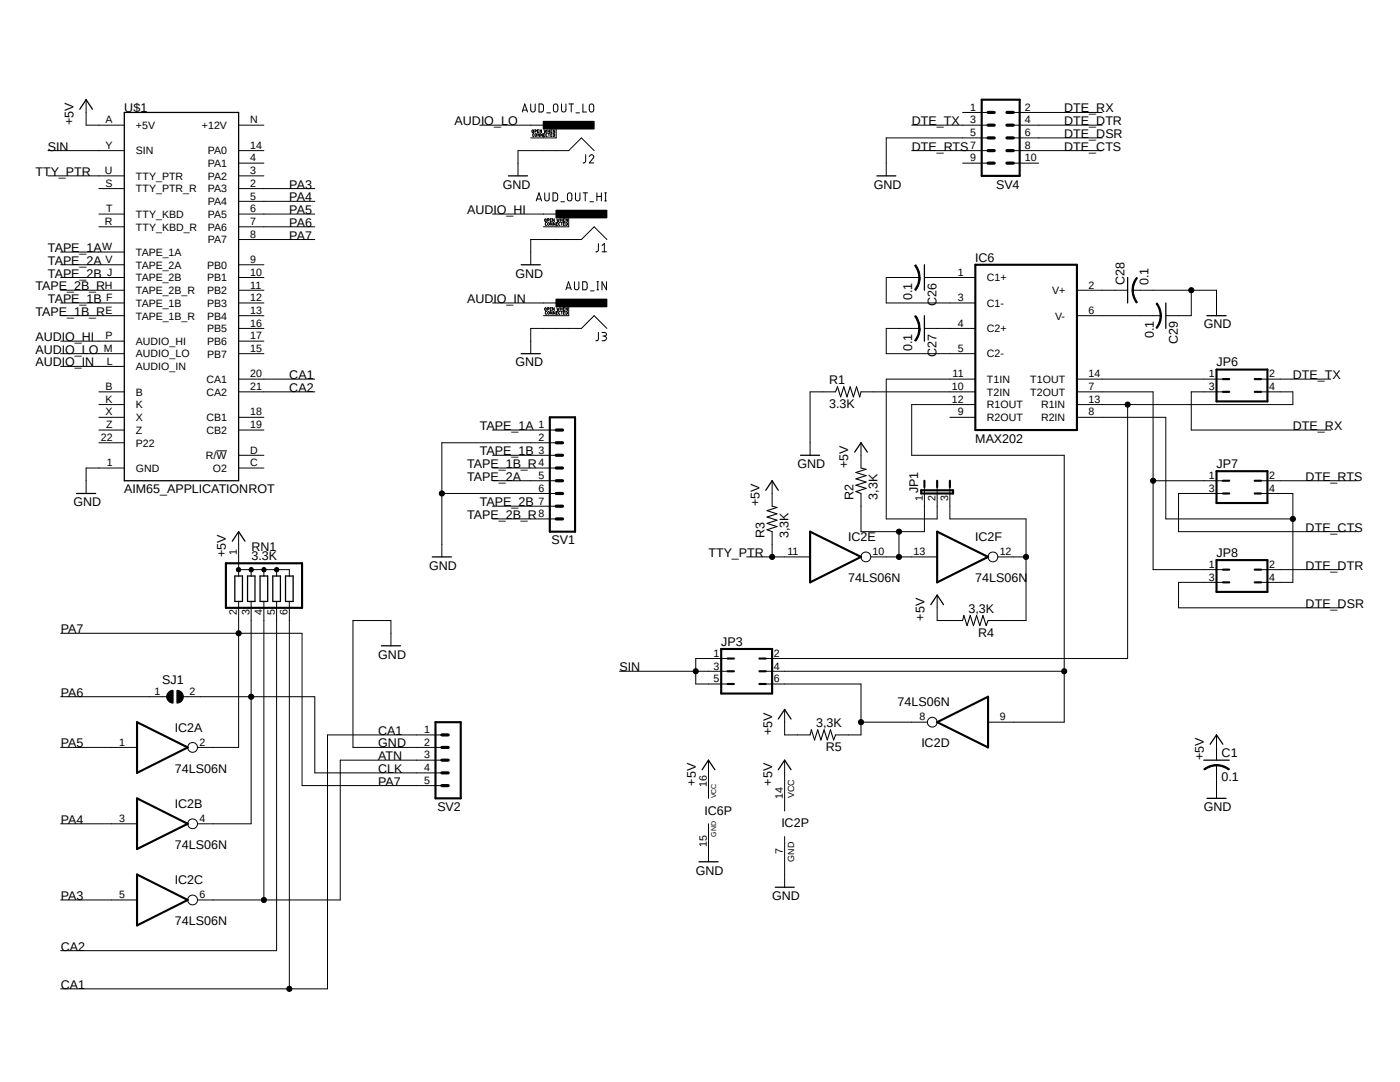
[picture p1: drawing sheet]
<svg xmlns="http://www.w3.org/2000/svg" width="279mm" height="216mm" viewBox="0 0 279 216" stroke-linecap="round" stroke-linejoin="round" font-family="sans-serif">
<path d="M6.4 17.5l266.6 180.9M273 17.5l-266.6 180.9" fill="none" stroke="#fff" stroke-width=".2"/>
<g fill="none" stroke="#000" stroke-width=".2">
<path d="M17.2 19.9v5.1h7.6M9.6 30.1h15.2M9.6 35.1h15.2M19.7 37.6h5.1M47.6 32.6h5.1M47.6 30.1h5.1M47.6 35.1h5.1M47.6 37.6h15.2M47.6 25h5.1M95.8 25h12.7M104.2 22.4l.5-1.7 .6 1.7M104.4 22h.8"/>
<path d="M105.9 20.7v1.2a.45 .45 0 0 0 .5 .5 .45 .45 0 0 0 .4-.5v-1.2M106.2 26h.3l-.1 .5-.2-.2zM106.6 26.7h-.3v.5h.3M106.8 26.2h.2l.1-.2-.3-.1v.6M106.8 26.7h.2l.1 .1-.1 .4h-.2zM107.1 39.7h.8M107.3 26.2h.2M107.5 25.9h-.2v.6h.2M107.6 20.7l.6 .1a1.3 1.3 0 0 1 .2 1.3l-.2 .2-.6 .1zM107.7 26.7v.5l-.3-.5v.5M108.1 25.9v.6l-.3-.6v.6M108.2 26.7v.5l-.3-.5v.5"/>
<path d="M108.4 24.2h10.2v1.5h-10.2zM108.5 26.9h.2M108.6 25.9l.1 .6 .1-.4 .2 .4 .1-.6M108.7 38.5l.1 1.4a.46 .46 0 0 0 .5 .2 .46 .46 0 0 0 .3-.4v-1.2M108.8 26.7h-.3v.5h.3M109.1 22.5h.8M109.2 26.7l-.2 .1v.4h.2M109.3 26.2h.3M109.3 25.9v.6M109.4 26.7h.3M109.6 26.7v.5M109.6 25.9v.6"/>
<path d="M109.9 26.2h.2M109.9 26.9h.2M110.2 25.9h-.3v.6h.3M110.2 26.7h-.3v.5h.3M110.4 38.5h.6l.2 .2 .1 1-.3 .3-.6 .1zM110.4 26.7l.3 .1v.4h-.3zM110.5 21a.46 .46 0 0 1 .5-.2 .46 .46 0 0 1 .3 .4v.9a.43 .43 0 0 1-.6 .2 .43 .43 0 0 1-.3-.4zM110.7 25.9v.6l-.3-.6v.6M111 25v2.5h-5.1M112.1 20.7v1.2a.45 .45 0 0 0 .4 .5 .45 .45 0 0 0 .4-.5v-1.2M113.3 38.7a.46 .46 0 0 1 .5-.2 .46 .46 0 0 1 .3 .4v1a.46 .46 0 0 1-.5 .2 .46 .46 0 0 1-.4-.4zM113.5 20.7h1"/>
<path d="M114 20.7v1.7M114.9 38.5v1.4a.46 .46 0 0 0 .5 .2 .46 .46 0 0 0 .3-.4v-1.2M114.9 22.5h.8M116.3 20.7v1.7h.8M116.4 38.5h.9M116.8 38.5v1.6M116.9 30.9l-.1 1.4-.4 .2M117.6 31.2a.44 .44 0 0 1 .6-.3 .44 .44 0 0 1 .2 .7l-.8 .9h.9M117.8 20.8h.5a1.3 1.3 0 0 1 .1 1.3 .46 .46 0 0 1-.5 .2 .46 .46 0 0 1-.3-.4v-.7zM118.6 30.1l-2.6-2.6-2.5 2.6h-10.1v5M119.1 38.5v1.6M119.1 39.2h.9"/>
<path d="M120 38.5v1.6M120.7 38.5h.3M120.9 38.5v1.6M181.9 30.1h15.3M181.9 25h15.3M192.1 32.6h5.1M192.1 22.4h5.1M197.2 27.5h-20.3v7.6M202.2 32.6h5.1M202.2 30.1h17.8M202.2 25h17.8M202.2 27.5h17.8"/>
<path d="M202.2 22.4h17.8M12.1 52.8h12.7M12.1 55.4h12.7M12.1 57.9h12.7M12.1 50.3h12.7M19.7 42.7h5.1M19.7 45.3h5.1M47.6 40.2h15.2M47.6 42.7h15.2M47.6 45.3h15.2M47.6 47.8h15.2M47.6 52.8h5.1"/>
<path d="M47.6 55.4h5.1M47.6 57.9h5.1M98.3 42.7h12.7M107 40.1l.6-1.6 .5 1.6M108.8 43.7h.2l-.1 .5-.2-.1zM109.1 44.4l-.3 .1 .1 .4 .2 .1M109.3 43.9h.2l.1-.1-.3-.2v.6M109.3 44.4h.2l.1 .2-.1 .4-.2-.1zM109.8 43.9h.2M110.1 43.6h-.3v.6h.3M110.2 44.4v.6l-.3-.6v.6M110.6 43.6v.6l-.3-.6v.6"/>
<path d="M110.8 44.4v.6l-.4-.6v.6M111 42h10.1v1.5h-10.1zM111 59.7h10.1v1.5h-10.1zM111 44.7h.3M111.1 43.6l.2 .6 .1-.4 .1 .4 .1-.6M111.3 44.4h-.3v.6h.3M111.8 44.4l-.3 .1v.4l.3 .1M111.9 43.9h.3M111.9 43.6v.6M111.9 40.3h.7M111.9 44.4h.3M112.1 44.4v.6"/>
<path d="M112.2 43.6v.6M112.4 43.9h.2M112.4 44.7h.2M112.7 43.6h-.3v.6h.3M112.7 44.4h-.3v.6h.3M112.9 44.4l.3 .1v.4l-.3 .1zM112.9 57.8l.6-1.6 .5 1.6M113.1 57.4h.8M113.2 43.6v.6l-.3-.6v.6M113.5 42.7v2.6h-5M114.6 56.2l.1 1.4a.46 .46 0 0 0 .5 .2 .46 .46 0 0 0 .3-.4v-1.2M116.3 56.2l.7 .1a1.25 1.25 0 0 1 0 1.5h-.7z"/>
<path d="M117.7 40.3h.7M117.9 58h.7M119.1 56.2h.4M119.1 57.8h.4M119.3 56.2v1.6M119.4 48.6v1.3a.38 .38 0 0 1-.5 .3M120.1 50.2h.9M120.1 49l.5-.4v1.6M120.7 40.1h.3M121 56.2v1.6l-.9-1.6v1.6M121.1 47.8l-2.5-2.5-2.6 2.5h-10.1v5M182.5 53l.3-.2a4.3 4.3 0 0 1 .8 2.6h-.3a3.9 3.9 0 0 0-.8-2.4z"/>
<path d="M183.4 55.4h.2a4.2 4.2 0 0 1-.8 2.6l-.3-.2a3.8 3.8 0 0 0 .9-2.4zM183.5 55.4h-6.6v5.1h17.7M184.5 55.4h10.1M214.9 57.9h10.1M225.9 57.9h.3a3.9 3.9 0 0 0 .8 2.4l-.2 .2a4.3 4.3 0 0 1-.9-2.6zM226.1 57.9h16.7v5.1M226.8 55.4l.2 .1a4.1 4.1 0 0 0-.8 2.4h-.3a3.4 3.4 0 0 1 .9-2.5zM237.7 57.9v5.1h-5M12.1 60.5h12.7M12.1 63h12.7M12.1 68.1h12.7M12.1 70.6h12.7"/>
<path d="M12.1 73.1h12.7M19.7 78.2h5.1M47.6 60.5h5.1M47.6 63h5.1M47.6 65.5h5.1M47.6 68.1h5.1M47.6 70.6h5.1M47.6 75.6h15.2M47.6 78.2h15.2M98.3 60.5h12.7M108.8 61.5h.2l-.1 .4-.2-.1zM109.1 62.1l-.3 .2 .1 .4h.2"/>
<path d="M109.3 61.7h.2l.1-.2-.3-.1v.5M109.3 62.2l.2-.1 .1 .2-.1 .4-.2-.1zM109.8 61.6h.2M110.1 61.4h-.3v.5h.3M110.2 62.1v.6l-.3-.6v.6M110.6 61.4v.5l-.3-.5v.5M110.8 62.1v.6l-.4-.6v.6M111 62.4h.3M111.1 61.4l.2 .5 .1-.3 .1 .3 .1-.5M111.3 62.1h-.3v.6h.3M111.8 62.1l-.3 .2v.4h.3M111.9 61.4v.5"/>
<path d="M111.9 61.6h.3M111.9 62.1h.3M112.1 62.1v.6M112.2 61.4v.5M112.4 61.6h.2M112.4 62.4h.2M112.7 61.4h-.3v.5h.3M112.7 62.1h-.3v.6h.3M112.9 62.1l.3 .1v.5h-.3zM113.2 61.4v.5l-.3-.5v.5M113.5 60.5v2.5h-5M119.4 66.3v1.3a.38 .38 0 0 1-.5 .4"/>
<path d="M120.1 66.3h.6a.36 .36 0 0 1 .3 .4 .36 .36 0 0 1-.3 .4h-.4M120.6 67.1a.47 .47 0 0 1 .4 .4 .47 .47 0 0 1-.4 .5h-.5M121.1 65.5l-2.5-2.5-2.6 2.5h-10.1v5.1M166.8 78.2h-5.1v12.6M171.8 78.2h22.8M182.5 63.1l.3-.1a4 4 0 0 1 .8 2.5h-.3a4.1 4.1 0 0 0-.8-2.4zM183.4 65.5h.2a4 4 0 0 1-.8 2.6l-.3-.2a3.8 3.8 0 0 0 .9-2.4zM183.5 65.5h-6.6v5.1h17.7M184.5 65.5h10.1M194.6 75.6h-17.7v27.9h10.1v-6.3M214.9 63h16.7M214.9 75.6h29.2"/>
<path d="M214.9 78.2h15.2v35.5h14M230.7 60.6l.2-.1a4.3 4.3 0 0 1 .9 2.5h-.3a3.9 3.9 0 0 0-.8-2.4zM231.5 63h.3a3.4 3.4 0 0 1-.9 2.5l-.2-.1a4.1 4.1 0 0 0 .8-2.4zM244.1 78.2h-6.4v7.6h27.9M251.7 75.6h13.9M251.7 78.2h6.3v2.5h-43.1M19.7 83.3h5.1M19.7 85.8h5.1M19.7 80.7h5.1M19.7 88.3h5.1M24.8 93.4h-7.6v5.1M43.2 90h2.1"/>
<path d="M47.6 83.3h5.1M47.6 85.8h5.1M47.6 90.8h5.1M47.6 93.4h5.1M88.2 98.5h22.8M98.3 85.8h12.7M98.3 90.8h12.7M98.3 93.4h12.7M98.3 95.9h12.7M111 88.3h-22.8v22.8M154.1 95.9v5.1M171.8 88.3v5.1"/>
<path d="M184.5 97.2v8.9h-12.7v-7.6M189.6 83.3h5M189.6 97.2v6.3h15.2v20.3h-7.6M194.6 80.7h-12.7v10.1h30.5v53.3h-15.2M214.9 83.3h17.8v20.2h25.3M225 80.7v50.7h-72.2M230.1 95.9h14M244.1 98.5h-8.9v7.6h35.5M251.7 95.9h19M251.7 98.5h6.3v17.7h-6.3M47.3 113.4l.3-.2 .3 .2 .1 .3-.1 .3-.3 .1-.3-.1-.1-.3h.5h-.5zM47.6 113.7h10.1v1.2"/>
<path d="M47.6 106.1v8.8M49.8 113.4l.3-.2 .4 .2 .1 .3-.1 .3-.4 .1-.3-.1-.1-.3h.5h-.5zM50.1 113.7v1.2M52.4 113.4l.3-.2 .3 .2 .1 .3-.1 .3-.3 .1-.3-.1-.2-.3h.5h-.5zM52.7 113.7v1.2M54.9 113.4l.3-.2 .3 .2 .2 .3-.2 .3-.3 .1-.3-.1-.2-.3 .5-.1-.5 .1zM55.2 113.7v1.2M98.3 101h12.7M98.3 103.5h12.7M149 111.1h12.7M154.1 106.1v5M173.8 111.1h13.2"/>
<path d="M179.4 106.1v5M187 118.7v5.1h5.1M199.1 111.1h5.7M244.1 116.2h-8.9v5.1h32.9M251.7 113.7h16.4M12.1 126.4h48.2v30.4h27.9M12.1 139h21.2M33.7 138.1l.3-.2 .5-.1v2.5a1.25 1.25 0 0 1-1.1-.8 1.25 1.25 0 0 1 .3-1.4zM35.3 137.8a1.27 1.27 0 0 1 1.3 1.2 1.27 1.27 0 0 1-1.3 1.3zM36.6 139h26.2v15.2h25.4M47.6 120v29.1h-8.1M50.1 120v44.4h-10.6"/>
<path d="M52.7 120v59.6M55.2 120v69.7h-43.1M57.7 120v77.3M78 128.9v-5.1h-7.6v25.3h17.8M123.7 133.9h21.5M145.2 131.4h-6.3v5.1h6.3M152.8 133.9h59.6M152.8 136.5h19v10.1h-5M12.1 149.1h15.2M88.2 151.7h-20.3v27.9h-28.4M88.2 146.6h-22.8v50.7h-53.3M141.4 151.7v7.6"/>
<path d="M156.6 141.6v5h5.1M156.6 151.7v10.1M171.8 144.1h13.2M240.2 153.5a3.9 3.9 0 0 1 2.6-.9v.2a4.1 4.1 0 0 0-2.4 .8zM242.8 152.6a4 4 0 0 1 2.6 .9l-.2 .1a4.1 4.1 0 0 0-2.4-.8zM242.8 146.6v5.1M242.8 152.7v6.6M12.1 164.4h15.2M12.1 179.6h15.2M141.4 164.4v7.6M156.6 166.9v10.1"/>
<circle cx="237.7" cy="57.9" r=".51"/>
<circle cx="88.2" cy="98.5" r=".51"/>
<circle cx="225" cy="80.7" r=".51"/>
<circle cx="230.1" cy="95.9" r=".51"/>
<circle cx="154.1" cy="111.1" r=".51"/>
<circle cx="172.8" cy="111.1" r=".98"/>
<circle cx="179.4" cy="106.1" r=".51"/>
<circle cx="179.4" cy="111.1" r=".51"/>
<circle cx="198.2" cy="111.1" r=".98"/>
<circle cx="204.8" cy="111.1" r=".51"/>
<circle cx="258" cy="103.5" r=".51"/>
<circle cx="47.6" cy="126.4" r=".51"/>
<circle cx="50.1" cy="139" r=".51"/>
<circle cx="138.8" cy="133.9" r=".51"/>
<circle cx="212.4" cy="133.9" r=".51"/>
<circle cx="38.4" cy="149.1" r=".98"/>
<circle cx="171.8" cy="144.1" r=".51"/>
<circle cx="186.1" cy="144.1" r=".98"/>
<circle cx="38.4" cy="164.4" r=".98"/>
<circle cx="38.4" cy="179.6" r=".98"/>
<circle cx="52.7" cy="179.6" r=".51"/>
<circle cx="57.7" cy="197.3" r=".51"/>
</g>
<g fill="none" stroke="#000" stroke-width=".25">
<path d="M15.9 21.8l1.3-1.9 1.3 1.9M24.8 22.4h22.8v73.5h-22.8zM101.5 35.1h3.8M175 35.1h3.8M104 52.8h3.8M184.5 52.8v5.1M225 55.4v5.1M104 70.6h3.8M184.5 63v5.1M232.7 60.5v5M240.9 63h3.8M15.3 98.5h3.8"/>
<path d="M152.8 97.8l1.3-1.9 1.2 1.9M159.8 90.8h3.8M170.6 90.2l1.2-1.9 1.3 1.9M46.4 108l1.2-1.9 1.3 1.9M46.9 114.9h1.5v5.1h-1.5zM49.4 114.9h1.5v5.1h-1.5zM51.9 114.9h1.5v5.1h-1.5zM54.4 114.9h1.6v5.1h-1.6zM57 114.9h1.5v5.1h-1.5zM86.3 111.1h3.8M76.1 128.9h3.8M185.8 120.6l1.2-1.9 1.3 1.9"/>
<path d="M140.1 153.6l1.3-1.9 1.3 1.9M155.3 153.6l1.3-1.9 1.3 1.9M155.3 143.5l1.3-1.9 1.3 1.9M240.2 151.7h5.1M240.9 159.3h3.8M241.5 148.5l1.3-1.9 1.3 1.9M139.5 172h3.8M154.7 177h3.8"/>
</g>
<g fill="#000">
<path d="M108.4 24.2h10.2v1.5h-10.2z" fill-rule="evenodd"/>
<path d="M111 42h10.1v1.5h-10.1z" fill-rule="evenodd"/>
<path d="M111 59.7h10.1v1.5h-10.1z" fill-rule="evenodd"/>
<path d="M183.4 55.4h.2a4.2 4.2 0 0 1-.8 2.6l-.3-.2a3.8 3.8 0 0 0 .9-2.4z" fill-rule="evenodd"/>
<path d="M182.5 53l.3-.2a4.3 4.3 0 0 1 .8 2.6h-.3a3.9 3.9 0 0 0-.8-2.4z" fill-rule="evenodd"/>
<path d="M225.9 57.9h.3a3.9 3.9 0 0 0 .8 2.4l-.2 .2a4.3 4.3 0 0 1-.9-2.6z" fill-rule="evenodd"/>
<path d="M226.8 55.4l.2 .1a4.1 4.1 0 0 0-.8 2.4h-.3a3.4 3.4 0 0 1 .9-2.5z" fill-rule="evenodd"/>
<path d="M183.4 65.5h.2a4 4 0 0 1-.8 2.6l-.3-.2a3.8 3.8 0 0 0 .9-2.4z" fill-rule="evenodd"/>
<path d="M182.5 63.1l.3-.1a4 4 0 0 1 .8 2.5h-.3a4.1 4.1 0 0 0-.8-2.4z" fill-rule="evenodd"/>
<path d="M231.5 63h.3a3.4 3.4 0 0 1-.9 2.5l-.2-.1a4.1 4.1 0 0 0 .8-2.4z" fill-rule="evenodd"/>
<path d="M230.7 60.6l.2-.1a4.3 4.3 0 0 1 .9 2.5h-.3a3.9 3.9 0 0 0-.8-2.4z" fill-rule="evenodd"/>
<path d="M47.3 113.4l.3-.2 .3 .2 .1 .3-.1 .3-.3 .1-.3-.1-.1-.3h.5h-.5z" fill-rule="evenodd"/>
<path d="M49.8 113.4l.3-.2 .4 .2 .1 .3-.1 .3-.4 .1-.3-.1-.1-.3h.5h-.5z" fill-rule="evenodd"/>
<path d="M52.4 113.4l.3-.2 .3 .2 .1 .3-.1 .3-.3 .1-.3-.1-.2-.3h.5h-.5z" fill-rule="evenodd"/>
<path d="M54.9 113.4l.3-.2 .3 .2 .2 .3-.2 .3-.3 .1-.3-.1-.2-.3 .5-.1-.5 .1z" fill-rule="evenodd"/>
<path d="M33.7 138.1l.3-.2 .5-.1v2.5a1.25 1.25 0 0 1-1.1-.8 1.25 1.25 0 0 1 .3-1.4z" fill-rule="evenodd"/>
<path d="M35.3 137.8a1.27 1.27 0 0 1 1.3 1.2 1.27 1.27 0 0 1-1.3 1.3z" fill-rule="evenodd"/>
<path d="M240.2 153.5a3.9 3.9 0 0 1 2.6-.9v.2a4.1 4.1 0 0 0-2.4 .8z" fill-rule="evenodd"/>
<path d="M242.8 152.6a4 4 0 0 1 2.6 .9l-.2 .1a4.1 4.1 0 0 0-2.4-.8z" fill-rule="evenodd"/>
<circle cx="237.7" cy="57.9" r=".51"/>
<circle cx="88.2" cy="98.5" r=".51"/>
<circle cx="225" cy="80.7" r=".51"/>
<circle cx="230.1" cy="95.9" r=".51"/>
<circle cx="154.1" cy="111.1" r=".51"/>
<circle cx="179.4" cy="106.1" r=".51"/>
<circle cx="179.4" cy="111.1" r=".51"/>
<circle cx="204.8" cy="111.1" r=".51"/>
<circle cx="258" cy="103.5" r=".51"/>
<circle cx="47.6" cy="126.4" r=".51"/>
<circle cx="50.1" cy="139" r=".51"/>
<circle cx="138.8" cy="133.9" r=".51"/>
<circle cx="212.4" cy="133.9" r=".51"/>
<circle cx="171.8" cy="144.1" r=".51"/>
<circle cx="52.7" cy="179.6" r=".51"/>
<circle cx="57.7" cy="197.3" r=".51"/>
</g>
<g fill="none" stroke="#000" stroke-width=".42">
<path d="M195.9 19.9h7.6v15.2h-7.6zM194.6 52.8h20.3v33h-20.3zM242.8 73.7h10.1v6.4h-10.1zM244.1 75.6h1.2M244.1 78.2h1.2M250.4 75.6h1.3M250.4 78.2h1.3M109.7 83.3h5.1v22.8h-5.1zM183.9 97.8h6.3v.7h-6.3zM184.5 95.9v1.3M187 95.9v1.3M189.6 95.9v1.3"/>
<path d="M242.8 94h10.1v6.4h-10.1zM244.1 95.9h1.2M244.1 98.5h1.2M250.4 95.9h1.3M250.4 98.5h1.3M45.1 112.4h15.2v8.9h-15.2zM161.7 106.1l10.1 5-10.1 5.1zM187 106.1l10.2 5-10.2 5.1zM242.8 111.8h10.1v6.3h-10.1zM244.1 113.7h1.2M244.1 116.2h1.2M250.4 113.7h1.3"/>
<path d="M250.4 116.2h1.3M143.9 129.5h10.2v8.9h-10.2zM145.2 131.4h1.3M145.2 133.9h1.3M145.2 136.5h1.3M151.6 131.4h1.2M151.6 133.9h1.2M151.6 136.5h1.2M27.3 144.1l10.2 5-10.2 5.1zM27.3 159.3l10.2 5.1-10.2 5zM86.9 144.1h5v15.2h-5zM187 144.1l10.2-5.1v10.1z"/>
<path d="M27.3 174.5l10.2 5.1-10.2 5.1z"/>
</g>
<g fill="none" stroke="#000" stroke-width=".63">
<path d="M197.2 27.5h1.2M197.2 25h1.2M197.2 22.4h1.2M197.2 32.6h1.2M197.2 30.1h1.2M201 27.5h1.2M201 25h1.2M201 22.4h1.2M201 32.6h1.2M201 30.1h1.2M111 90.8h1.3M111 88.3h1.3"/>
<path d="M111 85.8h1.3M111 95.9h1.3M111 93.4h1.3M111 98.5h1.3M111 103.5h1.3M111 101h1.3M88.2 151.7h1.3M88.2 149.1h1.3M88.2 146.6h1.3M88.2 156.8h1.3M88.2 154.2h1.3"/>
</g>
<path d="M166.8 78.2l.3-1 .7 2 .6-2 .6 2 .7-2 .6 2 .6-2 .7 2 .2-1M171.8 93.4l1 .2-2 .7 2 .6-2 .6 2 .7-2 .6 2 .7-2 .6 1 .4M154.1 101l1 .3-2 .6 2 .6-2 .7 2 .6-2 .6 2 .7-2 .6 1 .4M192.1 123.8l.3-1 .6 2 .6-2 .7 2 .6-2 .6 2 .7-2 .6 2 .4-1M161.7 146.6l.2-1 .7 2.1 .6-2.1 .6 2.1 .7-2.1 .6 2.1 .6-2.1 .7 2.1 .4-1.1" fill="none" stroke="#000" stroke-width=".21"/>
<g font-size="2.5">
<text x="24.8" y="22.4">U$1</text>
<text x="212.4" y="22.4">DTE_RX</text>
<text x="14.6" y="25" transform="rotate(-90 14.6 25)">+5V</text>
<text x="90.7" y="25">AUDIO_LO</text>
<text x="181.9" y="25">DTE_TX</text>
<text x="212.4" y="25">DTE_DTR</text>
<text x="212.4" y="27.5">DTE_DSR</text>
<text x="7.1" y="35.1">TTY_PTR</text>
<text x="9.6" y="30.1">SIN</text>
<text x="181.9" y="30.1">DTE_RTS</text>
<text x="212.4" y="30.1">DTE_CTS</text>
<text x="57.7" y="40.2">PA4</text>
<text x="57.7" y="37.6">PA3</text>
<text x="100.3" y="37.6">GND</text>
<text x="174.4" y="37.6">GND</text>
<text x="198.8" y="37.6">SV4</text>
<text x="57.7" y="42.7">PA5</text>
<text x="57.7" y="47.8">PA7</text>
<text x="57.7" y="45.3">PA6</text>
<text x="93.2" y="42.7">AUDIO_HI</text>
<text x="9.6" y="50.3">TAPE_1A</text>
<text x="9.6" y="52.8">TAPE_2A</text>
<text x="194.6" y="52.2">IC6</text>
<text x="7.1" y="57.9">TAPE_2B_R</text>
<text x="9.6" y="55.4">TAPE_2B</text>
<text x="102.9" y="55.4">GND</text>
<text x="182.1" y="59.9" transform="rotate(-90 182.1 59.9)">0.1</text>
<text x="224.4" y="56.9" transform="rotate(-90 224.4 56.9)">C28</text>
<text x="229.2" y="56.9" transform="rotate(-90 229.2 56.9)">0.1</text>
<text x="7.1" y="63">TAPE_1B_R</text>
<text x="9.6" y="60.5">TAPE_1B</text>
<text x="93.2" y="60.5">AUDIO_IN</text>
<text x="186.9" y="61" transform="rotate(-90 186.9 61)">C26</text>
<text x="240.2" y="65.5">GND</text>
<text x="7.1" y="70.6">AUDIO_LO</text>
<text x="7.1" y="68.1">AUDIO_HI</text>
<text x="182.1" y="70" transform="rotate(-90 182.1 70)">0.1</text>
<text x="186.9" y="71.2" transform="rotate(-90 186.9 71.2)">C27</text>
<text x="230.3" y="67.5" transform="rotate(-90 230.3 67.5)">0.1</text>
<text x="235.1" y="68.6" transform="rotate(-90 235.1 68.6)">C29</text>
<text x="7.1" y="73.1">AUDIO_IN</text>
<text x="57.7" y="75.6">CA1</text>
<text x="102.9" y="73.1">GND</text>
<text x="165.5" y="76.7">R1</text>
<text x="242.8" y="73.1">JP6</text>
<text x="258" y="75.6">DTE_TX</text>
<text x="57.7" y="78.2">CA2</text>
<text x="165.5" y="81.5">3.3K</text>
<text x="95.8" y="85.8">TAPE_1A</text>
<text x="194.6" y="88.3">MAX202</text>
<text x="258" y="85.8">DTE_RX</text>
<text x="93.2" y="93.4">TAPE_1B_R</text>
<text x="93.2" y="95.9">TAPE_2A</text>
<text x="95.8" y="90.8">TAPE_1B</text>
<text x="159.1" y="93.4">GND</text>
<text x="169.3" y="93.4" transform="rotate(-90 169.3 93.4)">+5V</text>
<text x="242.8" y="93.4">JP7</text>
<text x="260.6" y="95.9">DTE_RTS</text>
<text x="14.6" y="101">GND</text>
<text x="24.8" y="98.5">AIM65_APPLICATIONROT</text>
<text x="95.8" y="101">TAPE_2B</text>
<text x="151.6" y="101" transform="rotate(-90 151.6 101)">+5V</text>
<text x="170.3" y="99.7" transform="rotate(-90 170.3 99.7)">R2</text>
<text x="175.1" y="99.7" transform="rotate(-90 175.1 99.7)">3,3K</text>
<text x="183.2" y="98.5" transform="rotate(-90 183.2 98.5)">JP1</text>
<text x="93.2" y="103.5">TAPE_2B_R</text>
<text x="152.6" y="107.4" transform="rotate(-90 152.6 107.4)">R3</text>
<text x="157.4" y="107.4" transform="rotate(-90 157.4 107.4)">3,3K</text>
<text x="169.3" y="108">IC2E</text>
<text x="194.6" y="108">IC2F</text>
<text x="260.6" y="106.1">DTE_CTS</text>
<text x="45.1" y="111.1" transform="rotate(-90 45.1 111.1)">+5V</text>
<text x="50.2" y="109.9">RN1</text>
<text x="50.2" y="111.8">3.3K</text>
<text x="85.6" y="113.7">GND</text>
<text x="110.1" y="108.6">SV1</text>
<text x="141.4" y="111.1">TTY_PTR</text>
<text x="242.8" y="111.1">JP8</text>
<text x="260.6" y="113.7">DTE_DTR</text>
<text x="169.3" y="116.2">74LS06N</text>
<text x="194.6" y="116.2">74LS06N</text>
<text x="184.5" y="123.8" transform="rotate(-90 184.5 123.8)">+5V</text>
<text x="193.3" y="122.3">3,3K</text>
<text x="260.6" y="121.3">DTE_DSR</text>
<text x="12.1" y="126.4">PA7</text>
<text x="75.5" y="131.4">GND</text>
<text x="143.9" y="128.9">JP3</text>
<text x="195.2" y="127.1">R4</text>
<text x="32.4" y="136.5">SJ1</text>
<text x="123.7" y="133.9">SIN</text>
<text x="12.1" y="139">PA6</text>
<text x="179.1" y="140.8">74LS06N</text>
<text x="12.1" y="149.1">PA5</text>
<text x="34.9" y="146">IC2A</text>
<text x="75.5" y="149.1">GND</text>
<text x="75.5" y="146.6">CA1</text>
<text x="154.1" y="146.6" transform="rotate(-90 154.1 146.6)">+5V</text>
<text x="162.9" y="145.1">3,3K</text>
<text x="164.8" y="149.9">R5</text>
<text x="183.9" y="149.1">IC2D</text>
<text x="34.9" y="154.2">74LS06N</text>
<text x="75.5" y="151.7">ATN</text>
<text x="75.5" y="154.2">CLK</text>
<text x="240.2" y="151.7" transform="rotate(-90 240.2 151.7)">+5V</text>
<text x="243.8" y="151">C1</text>
<text x="243.8" y="155.9">0.1</text>
<text x="34.9" y="161.2">IC2B</text>
<text x="75.5" y="156.8">PA7</text>
<text x="87.3" y="161.8">SV2</text>
<text x="138.9" y="156.8" transform="rotate(-90 138.9 156.8)">+5V</text>
<text x="154.1" y="156.8" transform="rotate(-90 154.1 156.8)">+5V</text>
<text x="240.2" y="161.8">GND</text>
<text x="12.1" y="164.4">PA4</text>
<text x="140.6" y="162.6">IC6P</text>
<text x="156" y="165">IC2P</text>
<text x="34.9" y="169.4">74LS06N</text>
<text x="12.1" y="179.6">PA3</text>
<text x="34.9" y="176.4">IC2C</text>
<text x="138.9" y="174.5">GND</text>
<text x="154.1" y="179.6">GND</text>
<text x="34.9" y="184.7">74LS06N</text>
<text x="12.1" y="189.7">CA2</text>
<text x="12.1" y="197.3">CA1</text>
</g>
<g font-size="2.1">
<text x="193.6" y="22.1">1</text>
<text x="204.6" y="22.1">2</text>
<text x="21.1" y="29.7">Y</text>
<text x="21.1" y="24.6">A</text>
<text x="27.1" y="25.7">+5V</text>
<text x="40.3" y="25.7">+12V</text>
<text x="50" y="29.7">14</text>
<text x="50" y="24.6">N</text>
<text x="193.6" y="24.6">3</text>
<text x="193.6" y="27.1">5</text>
<text x="193.6" y="29.7">7</text>
<text x="204.6" y="24.6">4</text>
<text x="204.6" y="27.1">6</text>
<text x="204.6" y="29.7">8</text>
<text x="21" y="34.8">U</text>
<text x="27.1" y="30.8">SIN</text>
<text x="27.1" y="35.9">TTY_PTR</text>
<text x="41.5" y="30.8">PA0</text>
<text x="41.5" y="33.3">PA1</text>
<text x="41.5" y="35.9">PA2</text>
<text x="50" y="32.2">4</text>
<text x="50" y="34.8">3</text>
<text x="193.6" y="32.2">9</text>
<text x="204.6" y="32.2">10</text>
<text x="21.1" y="37.3">S</text>
<text x="27.1" y="38.4">TTY_PTR_R</text>
<text x="41.5" y="38.4">PA3</text>
<text x="41.5" y="40.9">PA4</text>
<text x="50" y="37.3">2</text>
<text x="50" y="39.8">5</text>
<text x="21" y="44.9">R</text>
<text x="21.2" y="42.4">T</text>
<text x="27.1" y="43.5">TTY_KBD</text>
<text x="27.1" y="46">TTY_KBD_R</text>
<text x="41.5" y="43.5">PA5</text>
<text x="41.5" y="46">PA6</text>
<text x="50" y="42.4">6</text>
<text x="50" y="44.9">7</text>
<text x="50" y="47.4">8</text>
<text x="20.4" y="50">W</text>
<text x="21.1" y="52.5">V</text>
<text x="27.1" y="51.1">TAPE_1A</text>
<text x="27.1" y="53.6">TAPE_2A</text>
<text x="41.3" y="53.6">PB0</text>
<text x="41.5" y="48.6">PA7</text>
<text x="50" y="52.5">9</text>
<text x="21" y="57.6">H</text>
<text x="21.4" y="55">J</text>
<text x="27.1" y="56.1">TAPE_2B</text>
<text x="27.1" y="58.7">TAPE_2B_R</text>
<text x="41.3" y="56.1">PB1</text>
<text x="41.3" y="58.7">PB2</text>
<text x="50" y="55">10</text>
<text x="50" y="57.6">11</text>
<text x="191.1" y="55">1</text>
<text x="197" y="56.1">C1+</text>
<text x="210" y="58.7">V+</text>
<text x="217.3" y="57.6">2</text>
<text x="21.1" y="62.6">E</text>
<text x="21.2" y="60.1">F</text>
<text x="27.1" y="61.2">TAPE_1B</text>
<text x="27.1" y="63.8">TAPE_1B_R</text>
<text x="41.3" y="61.2">PB3</text>
<text x="41.3" y="63.8">PB4</text>
<text x="50" y="60.1">12</text>
<text x="50" y="62.6">13</text>
<text x="50" y="65.2">16</text>
<text x="191.1" y="60.1">3</text>
<text x="191.1" y="65.2">4</text>
<text x="197" y="61.2">C1-</text>
<text x="210.6" y="63.8">V-</text>
<text x="217.3" y="62.6">6</text>
<text x="20.7" y="70.2">M</text>
<text x="21.1" y="67.7">P</text>
<text x="27.1" y="68.8">AUDIO_HI</text>
<text x="27.1" y="71.3">AUDIO_LO</text>
<text x="41.3" y="66.3">PB5</text>
<text x="41.3" y="68.8">PB6</text>
<text x="41.3" y="71.4">PB7</text>
<text x="50" y="67.7">17</text>
<text x="50" y="70.2">15</text>
<text x="191.1" y="70.2">5</text>
<text x="197" y="66.3">C2+</text>
<text x="197" y="71.3">C2-</text>
<text x="21.1" y="77.9">B</text>
<text x="21.3" y="72.8">L</text>
<text x="27.1" y="73.9">AUDIO_IN</text>
<text x="41.2" y="76.4">CA1</text>
<text x="50" y="75.3">20</text>
<text x="50" y="77.9">21</text>
<text x="189.9" y="77.9">10</text>
<text x="190.1" y="75.3">11</text>
<text x="197" y="76.4">T1IN</text>
<text x="205.6" y="76.4">T1OUT</text>
<text x="217.3" y="75.3">14</text>
<text x="217.3" y="77.9">7</text>
<text x="241.3" y="75.3">1</text>
<text x="241.3" y="77.9">3</text>
<text x="253.3" y="75.3">2</text>
<text x="253.3" y="77.9">4</text>
<text x="21.1" y="80.4">K</text>
<text x="21.1" y="82.9">X</text>
<text x="27.1" y="79">B</text>
<text x="27.1" y="81.5">K</text>
<text x="41.2" y="79">CA2</text>
<text x="50" y="82.9">18</text>
<text x="189.9" y="80.4">12</text>
<text x="191.1" y="82.9">9</text>
<text x="197" y="79">T2IN</text>
<text x="197" y="81.5">R1OUT</text>
<text x="205.6" y="79">T2OUT</text>
<text x="207.8" y="81.5">R1IN</text>
<text x="217.3" y="80.4">13</text>
<text x="217.3" y="82.9">8</text>
<text x="20.1" y="88">22</text>
<text x="21.2" y="85.4">Z</text>
<text x="27.1" y="84">X</text>
<text x="27.1" y="86.6">Z</text>
<text x="27.1" y="89.1">P22</text>
<text x="41.2" y="84">CB1</text>
<text x="41.2" y="86.6">CB2</text>
<text x="50" y="85.4">19</text>
<text x="107.5" y="85.4">1</text>
<text x="107.5" y="88">2</text>
<text x="197" y="84">R2OUT</text>
<text x="207.8" y="84">R2IN</text>
<text x="21.3" y="93">1</text>
<text x="27.1" y="94.1">GND</text>
<text x="41.1" y="91.6">R/W</text>
<text x="42.5" y="94.1">O2</text>
<text x="50" y="90.5">D</text>
<text x="50" y="93">C</text>
<text x="107.5" y="90.5">3</text>
<text x="107.5" y="93">4</text>
<text x="107.5" y="95.6">5</text>
<text x="241.3" y="95.6">1</text>
<text x="253.3" y="95.6">2</text>
<text x="107.5" y="98.1">6</text>
<text x="107.5" y="100.7">7</text>
<text x="184.1" y="100" transform="rotate(-90 184.1 100)">1</text>
<text x="186.7" y="100" transform="rotate(-90 186.7 100)">2</text>
<text x="189.2" y="100" transform="rotate(-90 189.2 100)">3</text>
<text x="241.3" y="98.1">3</text>
<text x="253.3" y="98.1">4</text>
<text x="107.5" y="103.2">8</text>
<text x="47.2" y="110.8" transform="rotate(-90 47.2 110.8)">1</text>
<text x="157.1" y="110.8">11</text>
<text x="174.2" y="110.8">10</text>
<text x="182.3" y="110.8">13</text>
<text x="199.5" y="110.8">12</text>
<text x="241.3" y="113.3">1</text>
<text x="253.3" y="113.3">2</text>
<text x="241.3" y="115.9">3</text>
<text x="253.3" y="115.9">4</text>
<text x="47.2" y="122.8" transform="rotate(-90 47.2 122.8)">2</text>
<text x="49.8" y="122.8" transform="rotate(-90 49.8 122.8)">3</text>
<text x="52.3" y="122.8" transform="rotate(-90 52.3 122.8)">4</text>
<text x="54.9" y="122.8" transform="rotate(-90 54.9 122.8)">5</text>
<text x="57.4" y="122.8" transform="rotate(-90 57.4 122.8)">6</text>
<text x="142.4" y="131.1">1</text>
<text x="154.4" y="131.1">2</text>
<text x="142.4" y="133.6">3</text>
<text x="142.4" y="136.1">5</text>
<text x="154.4" y="133.6">4</text>
<text x="154.4" y="136.1">6</text>
<text x="30.9" y="138.7">1</text>
<text x="37.8" y="138.7">2</text>
<text x="183.5" y="143.7">8</text>
<text x="199.5" y="143.7">9</text>
<text x="23.8" y="148.8">1</text>
<text x="39.8" y="148.8">2</text>
<text x="84.7" y="146.3">1</text>
<text x="84.7" y="148.8">2</text>
<text x="84.7" y="151.3">3</text>
<text x="84.7" y="153.9">4</text>
<text x="84.7" y="156.4">5</text>
<text x="141.1" y="157" transform="rotate(-90 141.1 157)">16</text>
<text x="156.3" y="159.5" transform="rotate(-90 156.3 159.5)">14</text>
<text x="23.8" y="164">3</text>
<text x="39.8" y="164">4</text>
<text x="141.1" y="169.1" transform="rotate(-90 141.1 169.1)">15</text>
<text x="156.3" y="170.4" transform="rotate(-90 156.3 170.4)">7</text>
<text x="23.8" y="179.2">5</text>
<text x="39.8" y="179.2">6</text>
</g>
<g font-size="1.8">
<text x="158.5" y="159.3" transform="rotate(-90 158.5 159.3)">VCC</text>
<text x="158.5" y="172" transform="rotate(-90 158.5 172)">GND</text>
</g>
<g font-size="1.4">
<text x="142.9" y="159.3" transform="rotate(-90 142.9 159.3)">VCC</text>
<text x="142.9" y="166.9" transform="rotate(-90 142.9 166.9)">GND</text>
</g>
</svg>
